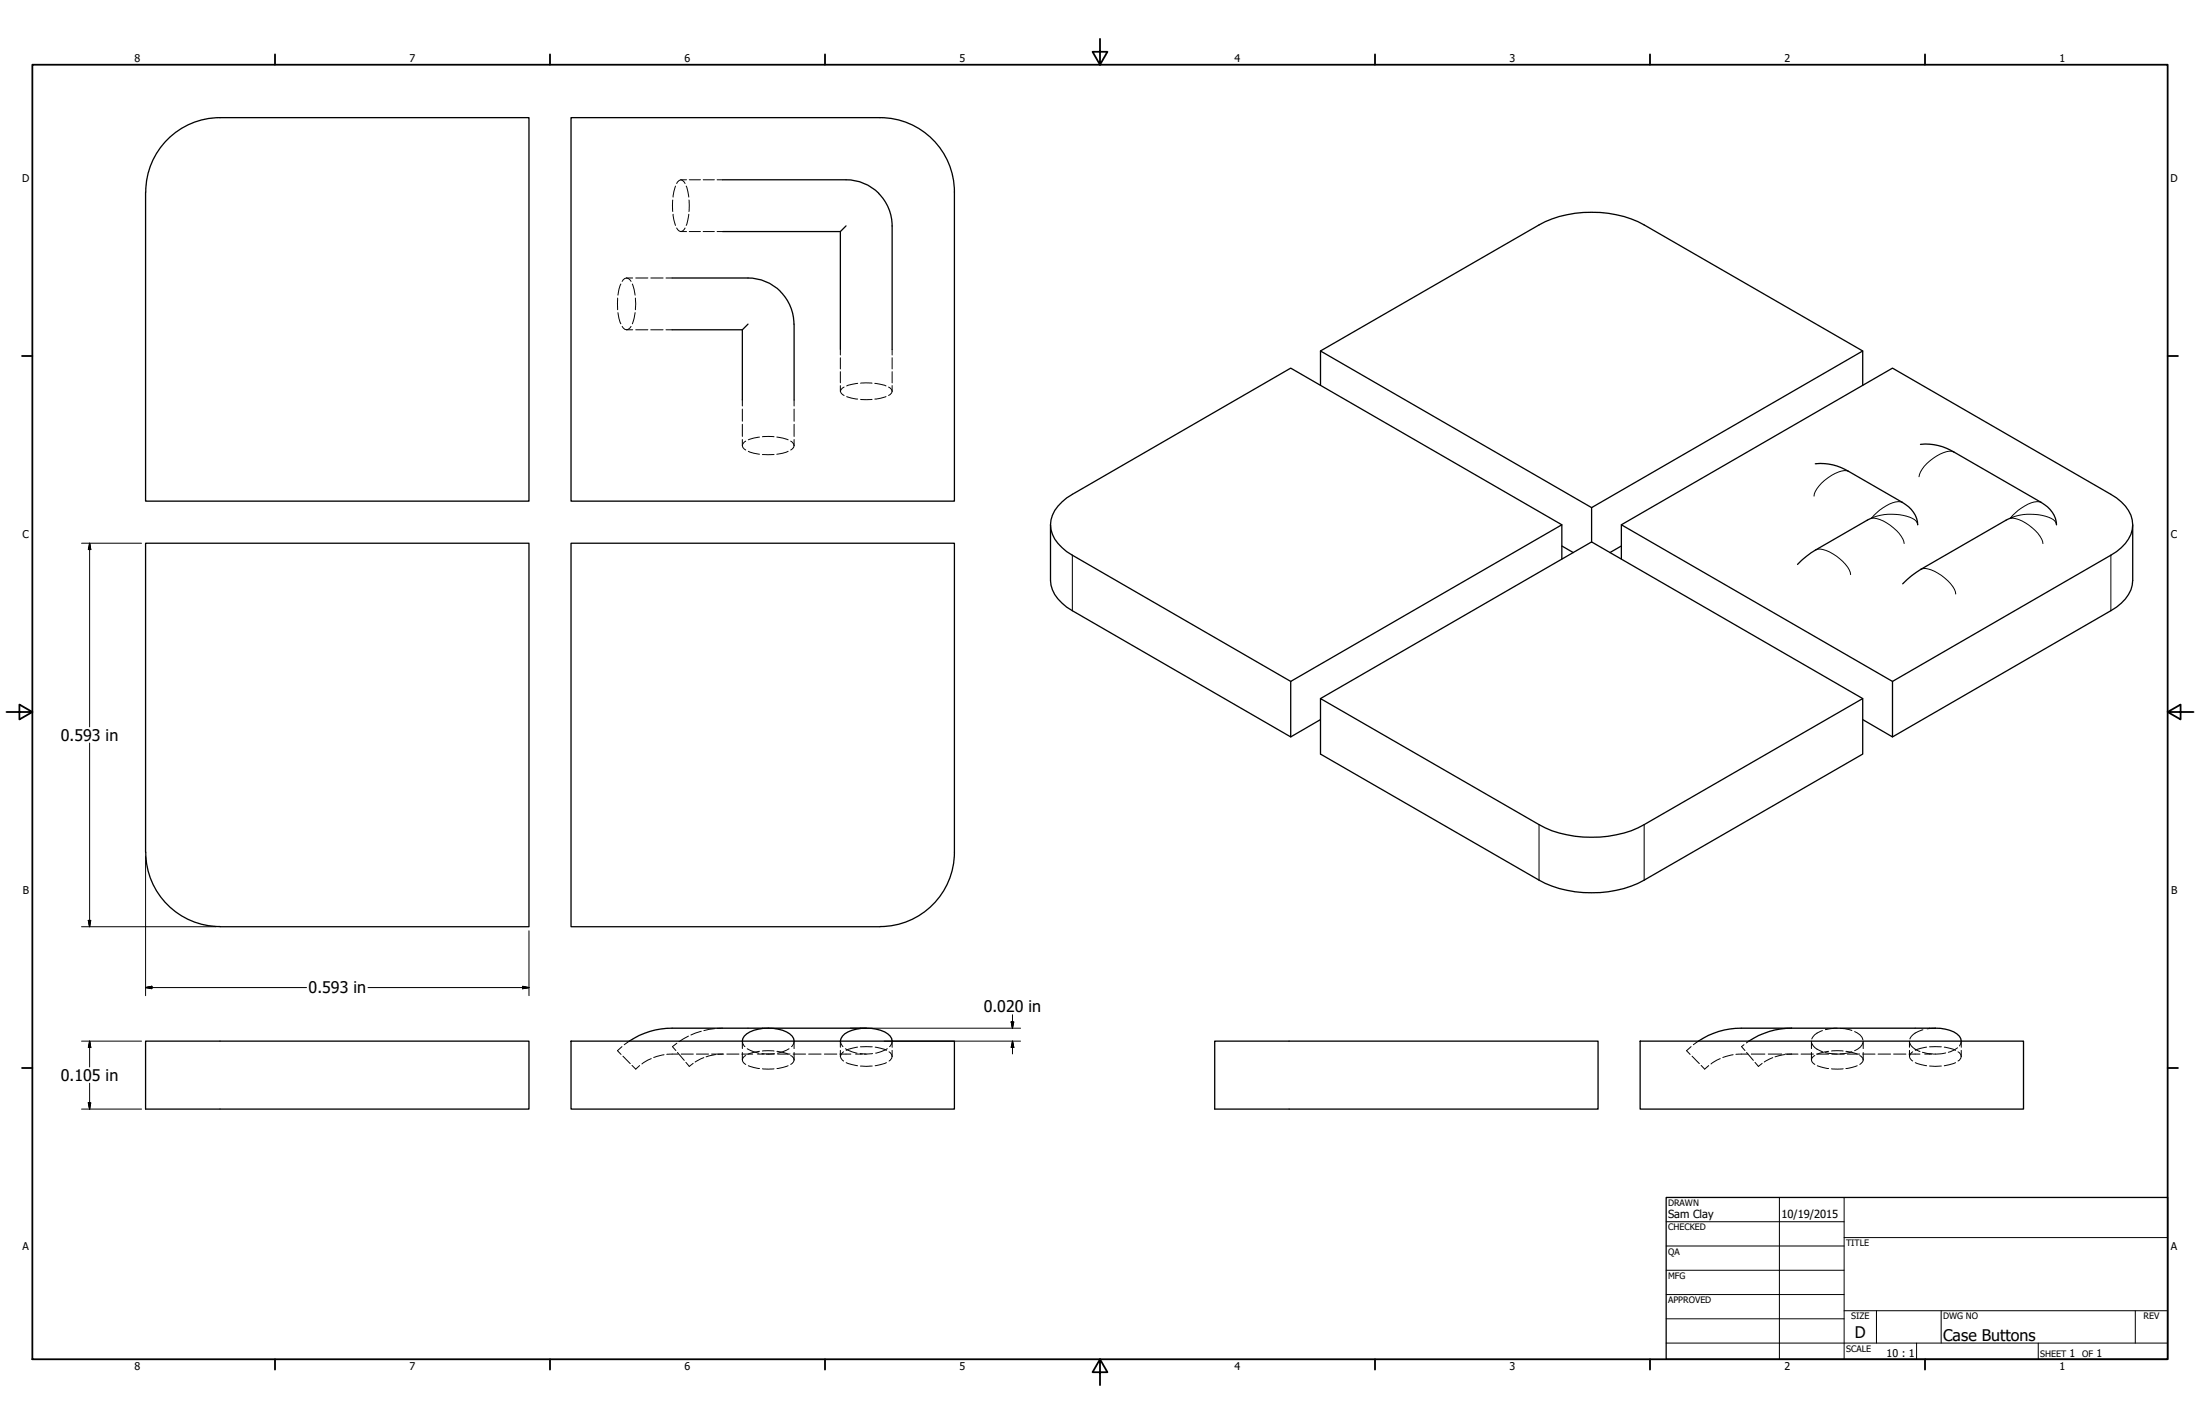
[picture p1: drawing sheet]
<svg xmlns="http://www.w3.org/2000/svg" width="864mm" height="559mm" viewBox="0 0 864 559" stroke-linecap="round" stroke-linejoin="round" font-family="sans-serif">
<!-- layer: Hidden (ANSI) -->
<g fill="none" stroke="#000" stroke-width=".39">
<path d="M264.1 78.5v4.5M265.2 73l-1 4.3M267.3 70.5l.6 .3 1 1.2M267.3 70.5l-.7 .3-1 1.2M267.3 70.5h2.2M269.4 73l1 4.3M270.4 78.5v4.5M270.6 70.5h4.4M276 70.5h4.4M281.5 70.5h2.2M264.2 84.1l1 4.4M265.6 89.5a1.67 1.67 0 0 0 1.7 1.4 1.67 1.67 0 0 0 1.6-1.4"/>
<path d="M267.3 90.9h2.2M270.4 84.1l-1 4.4M270.6 90.9h4.4M276 90.9h4.4M281.5 90.9h2.2M242.4 117v4.5M243.7 111.4l-1.1 4.4M245.9 109.1l.7 .2 1.1 1.1M245.9 109.1l-.7 .2-1 1.1M245.9 109.1h2.4M248.2 111.4l1.1 4.4M249.4 117v4.5"/>
<path d="M249.6 109.1h4.7M255.5 109.1h4.8M261.4 109.1h2.4M242.6 122.7l1.1 4.4M244.2 128.1a1.81 1.81 0 0 0 1.8 1.3 1.81 1.81 0 0 0 1.7-1.3M245.9 129.4h2.4M249.3 122.7l-1.1 4.4M249.6 129.4h4.7M255.5 129.4h4.8M261.4 129.4h2.4M329.9 137.1v2.2M350.2 137.1v2.2"/>
<path d="M291.4 157v2.3M311.7 157v2.3M329.9 140.4v4.4M329.9 145.9v4.3M329.9 151.3v2.2M331.3 151.9a1.66 1.66 0 0 0-1.4 1.6 1.66 1.66 0 0 0 1.4 1.7M332.4 155.6l4.3 1M336.7 150.4l-4.3 1M337.8 150.4h4.5M337.8 156.7h4.5M343.4 150.4l4.4 1M347.8 155.6l-4.4 1"/>
<path d="M348.8 151.9l1.2 1 .2 .6M350.2 153.5l-.2 .7-1.2 1M350.2 140.4v4.4M350.2 145.9v4.3M350.2 151.3v2.2M291.4 160.5v4.8M291.4 166.5v4.8M291.4 172.5v2.4M292.7 173.1a1.81 1.81 0 0 0-1.3 1.7 1.81 1.81 0 0 0 1.3 1.8M293.8 177.1l4.3 1.1M298.1 171.5l-4.3 1.1M299.3 171.4h4.5"/>
<path d="M299.3 178.4h4.5M304.9 171.5l4.5 1.1M309.4 177.1l-2.2 .8-2.3 .3M310.4 173.1l1.1 1.1 .2 .7M311.7 174.9l-.2 .7-1.1 1M311.7 160.5v4.8M311.7 166.5v4.8M311.7 172.5v2.4M244.2 410.7l-1.8 1.6 1.4 1.5M244.5 414.5l2.9 2.9M247 408.6l-2 1.4M248.1 418.1l1.5 1.4 1.5-1.4"/>
<path d="M255.7 415.4l-3.7 2.1M260.7 413.9l-4.1 1.1M265.7 409.4l-1.7 1.3 1.3 1.5M265.9 413l2.7 3.1M266.3 413.6l-4.6 .2M267.4 413.6h4.8M269.2 416.9l1.4 1.6 1.5-1.2M270.3 406.6l-3.7 2.1M273.4 413.6h4.7M275.3 404.7l-4.1 1.4M276.3 415l-3.4 1.8M279.3 413.6h4.8"/>
<path d="M280.5 403.7l-4.2 .7M280.9 413.8l-3.7 .9M283.7 413.6l-1.9 .1M283.7 403.5h-2.1M285.3 413.6h4.8M291.2 413.6h4.3M291.4 413v2.9M292.4 410.7l-.8-1.1-.2-1v2.9M292.7 414.2a1.81 1.81 0 0 0-1.3 1.8 1.81 1.81 0 0 0 1.3 1.7M293.3 411.5l2.6 1.3 2 .5M293.8 418.2l4.3 1.1M297.4 413.6h2.6"/>
<path d="M298.1 412.6l-4.3 1M299.1 413.4h4.9M299.3 419.4h4.5M299.3 412.4h4.5M300.8 413.6h3.2M305 412.6l4.4 1M305.2 413.6h4.9M309.4 418.2l-4.4 1.1M309.8 411.5l-2.6 1.3-2 .5M310.4 414.2l1.1 1 .2 .7M310.7 410.7l.8-1.1 .2-1v2.9M311.3 413.6h4.9"/>
<path d="M311.7 415.9l-.2 .7-1.1 1.1M311.7 413v2.9M317.4 413.6h4.9M323.6 413.6h4.9M329.7 413.6h4.3M329.9 412.2v2.4M330.9 410.7l-.8-1.1-.2-1v2.4M331.2 412.8a1.92 1.92 0 0 0-1.3 1.8 1.92 1.92 0 0 0 1.3 1.8M331.9 411.5l2.6 1.3 1.9 .5M332.2 417l4.4 1.2M335.9 413.6h2.6M336.6 410.9l-4.4 1.3"/>
<path d="M337.6 413.4h4.9M337.8 418.3h4.6M337.8 410.8h4.6M339.3 413.6h.7M343.5 410.9l4.5 1.3M348 417l-4.5 1.2M348.3 411.5l-2.6 1.3-2 .5M349 412.8l1 1 .2 .8M349.2 410.7l.8-1.1 .2-1v2.4M350.2 414.6l-.2 .7-1 1.1M350.2 412.2v2.4M663.8 410.7l-1.7 1.6 1.3 1.5"/>
<path d="M664.2 414.5l2.9 2.9M666.7 408.6l-2 1.4M667.8 418.1l1.4 1.4 1.6-1.4M675.3 415.4l-3.7 2.1M680.3 413.9l-4 1.1M684.6 410l-1 .7 1.4 1.5M685.6 413l2.7 3.1M686.2 413.6l-4.8 .2M686.5 408.6l-1 .7M687.5 413.6h5.3M688.9 416.9l1.3 1.6 1.5-1.2M694.1 413.6h5.3"/>
<path d="M695.9 415l-3.4 1.8M700.5 413.8l-3.7 .9M700.7 413.6h5.1M703.3 413.6l-1.9 .1M707 413.6h4.8M711.1 408.6v2.9M711.1 413v2.9M711.2 409.3a5.8 5.8 0 0 0 4.2 3.4M712.4 414.2a1.81 1.81 0 0 0-1.3 1.8 1.81 1.81 0 0 0 1.3 1.7M713 413.6h4.9M713.4 418.2l4.4 1.1M715.4 404.4a5.9 5.9 0 0 0-4.2 3.3"/>
<path d="M716.5 413.1l4.7 .5M717.8 412.6l-4.4 1M718.9 419.4h4.6M718.9 412.4h4.6M719.1 413.6h4.9M721.2 403.5l-4.7 .6M722.3 403.5l4.6 .9M724.6 412.6l4.4 1M725.2 413.6h4.8M726.9 412.8l-4.6 .8M728 404.8a4.8 4.8 0 0 1 3.3 3.2M729 418.2l-4.4 1.1"/>
<path d="M730.1 414.2l1.1 1 .2 .7M731.2 413.6h4.8M731.3 409.1a4.8 4.8 0 0 1-3.3 3.2M731.4 415.9l-.2 .7-1.1 1.1M731.4 408.6v2.9M731.4 413v2.9M737.2 413.6h4.9M743.3 413.6h4.9M749.4 413.6h4.3M749.6 408.6v2.4M749.6 412.2v2.4M749.7 409.3a5.7 5.7 0 0 0 4 3.3"/>
<path d="M750.8 412.8a1.92 1.92 0 0 0-1.2 1.8 1.92 1.92 0 0 0 1.2 1.8M751.8 417l4.5 1.2M754.6 412.9l4.1 .7M754.8 404.1l-.3 .1a6.4 6.4 0 0 0-4.8 3.5M755.5 413.6h2.7M756.3 410.9l-4.5 1.3M757.4 418.3h4.7M757.4 410.8h4.7M759.7 403.5l-3.2 .2M763.2 410.9l4.5 1.3M763.8 413.2l-4.8 .4M767.7 417l-4.5 1.2"/>
<path d="M768.4 411.2l-1.3 .9-2.3 .8M768.6 412.8l1.1 1 .2 .8M769.2 410.5l.7-1.9v2.4M769.9 414.6l-.2 .7-1.1 1.1M769.9 412.2v2.4"/>
</g>
<!-- layer: Visible (ANSI) -->
<g fill="none" stroke="#000" stroke-width=".51">
<path d="M224.2 46.2h121.3a29.2 29.2 0 0 1 29.1 29.1v121.4h-150.4zM57.2 75.3a29.2 29.2 0 0 1 29.2-29.1h121.2v150.5h-150.5v-121.3M283.7 70.5h48.4a18.2 18.2 0 0 1 18.1 18.2M283.7 90.9h46.2M329.9 90.9v46.2M332.1 88.6l-2.2 2.3M350.2 88.6v48.5M263.8 109.1h29.8a18.2 18.2 0 0 1 18.1 18.1v29.8M263.8 129.4h27.6M291.4 129.4v27.6M293.6 127.2l-2.2 2.2M518.4 137.7l85.7-49.4a45.5 45.5 0 0 1 41.3 0l85.8 49.4v13.6"/>
<path d="M731.2 137.7l-106.4 61.5v13.5M518.4 151.3v-13.6l106.4 61.5M828.6 194a14.9 14.9 0 0 1 8.6 11.9 13.5 13.5 0 0 1-6.4 10.6l-2.2 1.4M613.1 214.2l4.5 2.7M636.5 214.2l-4.5 2.7M412.4 227.7a13.5 13.5 0 0 0 6.3 10.6l2.2 1.3M837.2 227.7a13.5 13.5 0 0 1-6.4 10.6l-2.2 1.3M57.1 334.5v-121.3h150.5v150.5h-121.2M57.2 334.4a29.2 29.2 0 0 0 29.2 29.2M604.1 345.4a45.5 45.5 0 0 0 41.3 0M345.5 363.6a29.2 29.2 0 0 0 29.2-29.2l-.1-121.2h-150.4v150.5h121.2M57.1 408.6h150.5v26.6h-150.5z"/>
<path d="M224.2 408.6h150.4v26.6h-150.4zM291.4 408.6a4.4 4.4 0 0 1 3-3.7 17.7 17.7 0 0 1 15.6 .8l1.5 1.8 .2 1.1M329.9 408.6a5.3 5.3 0 0 1 4.6-4.3 17.1 17.1 0 0 1 14 1.4l1.5 1.8 .2 1.1M340 403.5h-76.2a30 30 0 0 0-16.8 5.1M476.8 408.6h150.5v26.6h-150.5zM643.8 408.6h150.5v26.6h-150.5zM666.7 408.6a29.6 29.6 0 0 1 16.8-5.1h76.2a12.6 12.6 0 0 1 9.4 3.1l.8 2M703.3 403.5a30 30 0 0 0-16.8 5.1"/>
</g>
<!-- layer: Visible Narrow (ANSI) -->
<g fill="none" stroke="#000" stroke-width=".39">
<path d="M767 177.4a7.9 7.9 0 0 0-6.8 1.5 13.3 13.3 0 0 0-6.9 8.2M725.7 185a7.9 7.9 0 0 0-6.8 1.6 13.3 13.3 0 0 0-6.8 8.1M746.7 197.1a8.5 8.5 0 0 0-7.6 2.2l-2.4 1.9-2 2.1M801.2 197.1a8.5 8.5 0 0 0-7.6 2.2l-2.5 1.9-1.9 2.1M420.9 217.9v21.7M712.8 215.8a7.9 7.9 0 0 1 6.7 1.6 13.3 13.3 0 0 1 6.9 8.1M734.7 203.3a16.1 16.1 0 0 1 12.6 9.2l.2 .8M734.7 203.3a20.6 20.6 0 0 1 16.8 .6l1.1 1.3 .2 .7M807.3 205.9a4.8 4.8 0 0 0-4.4-3.3 20.8 20.8 0 0 0-13.7 .7 16.1 16.1 0 0 1 12.6 9.2l.1 .8M828.6 217.9v21.7M754.1 223.4a7.9 7.9 0 0 1 6.7 1.6 13.3 13.3 0 0 1 6.9 8.1M604.1 323.6v21.8"/>
<path d="M645.4 323.6v21.8"/>
</g>
<g fill="none" stroke="#000" stroke-width=".51">
<path d="M753.9 174.4a21.1 21.1 0 0 1 13.1 3l34.2 19.7a10.8 10.8 0 0 1 6.1 8.8M712.6 182a20.9 20.9 0 0 1 13.1 3l21 12.1a10.8 10.8 0 0 1 6.1 8.8M828.6 194l-85.7-49.5-106.4 61.4M412.4 205.9v21.8M613.1 219.4v-13.5l-106.4-61.4-85.8 49.5a15.2 15.2 0 0 0-8.5 11.9 13.5 13.5 0 0 0 6.3 10.6l88 50.9M613.1 205.9l-106.4 61.5v21.8l-85.8-49.6M636.5 219.4v-13.5l106.4 61.5M734.7 203.3l-21.9 12.5a34.3 34.3 0 0 0-7.2 5.7M789.2 203.3l-35.1 20.1a34.3 34.3 0 0 0-7.2 5.7M828.6 217.9l-85.7 49.5v21.8l-11.7-6.8M837.2 205.9v21.8M828.6 239.6l-85.7 49.6"/>
<path d="M518.4 274.1l106.4-61.4 106.4 61.4v21.8l-85.8 49.5M731.2 274.1l-85.8 49.5a45.5 45.5 0 0 1-41.3 0l-85.7-49.5v21.8l85.7 49.5M518.4 282.4l-11.7 6.8"/>
</g>
<!-- layer: Border (ANSI) -->
<g fill="none" stroke="#000" stroke-width=".7">
<path d="M431.8 15.2v10.2l-2.9-5.1h5.8l-2.9 5.1M12.7 25.4h838.2v508h-838.2zM107.9 21.3v4.1M215.9 21.3v4.1M323.8 21.3v4.1M539.8 21.3v4.1M647.7 21.3v4.1M755.6 21.3v4.1M8.6 139.7h4.1M850.9 139.7h4.1M2.5 279.4h10.2l-5.1-2.9v5.8l5.1-2.9M850.9 279.4l5.1 2.9v-5.8l-5.1 2.9h10.2"/>
<path d="M8.6 419.1h4.1M850.9 419.1h4.1M107.9 533.4v4.1M215.9 533.4v4.1M323.8 533.4v4.1M431.8 533.4l2.9 5.1h-5.8l2.9-5.1v10.2M539.8 533.4v4.1M647.7 533.4v4.1M755.6 533.4v4.1"/>
</g>
<!-- layer: Title (ANSI) -->
<g fill="none" stroke="#000" stroke-width=".39">
<path d="M654 479.4h69.9M698.5 469.9v63.5M723.9 469.9v63.5M654 488.9h69.9M654 498.5h69.9M723.9 485.6h127M654 508h69.9M654 517.5h69.9M723.9 514.3h127M736.6 514.3v12.7M762 514.3v12.7M838.2 514.3v12.7"/>
<path d="M654 527h196.9M752.3 527v6.4M800.1 527v6.4"/>
</g>
<path d="M654 469.9h196.9v63.5h-196.9z" fill="none" stroke="#000" stroke-width=".51"/>
<!-- layer: Dimension (ANSI) -->
<g fill="none" stroke="#000" stroke-width=".39">
<path d="M32 213.2h23.6M35.2 213.2l.4 2.4h-.9zM35.2 213.2v72M35.2 291.6v72.1M57.1 336v54.7M32 363.7h52.8M34.7 361.2h.9l-.4 2.5zM207.6 365.3v25.4M57.1 387.5l2.5-.5v1zM57.1 387.5h63.2M144.5 387.5h63.1M205.2 387l2.4 .5-2.4 .5z"/>
<path d="M397.4 398.2v5.3M32 408.6h23.6M35.2 408.6l.4 2.4h-.9zM35.2 408.6v10.1M333.7 403.5h66.9M347 408.6h53.6M396.9 401h1.1l-.6 2.5zM397.4 408.6l.6 2.4h-1.1zM397.4 408.6v5M32 435.2h23.6M34.7 432.8h.9l-.4 2.4zM35.2 425.1v10.1"/>
</g>
<g fill="#000" stroke="#000" stroke-width=".39">
<path d="M35.2 213.2l.4 2.4zM35.2 213.2l.4 2.4h-.9zM34.7 361.2l.5 2.5zM34.7 361.2h.9l-.4 2.5zM57.1 387.5l2.5-.5zM57.1 387.5l2.5-.5v1zM205.2 388l2.4-.5zM205.2 387l2.4 .5-2.4 .5zM35.2 408.6l.4 2.4zM35.2 408.6l.4 2.4h-.9zM396.9 401l.5 2.5zM396.9 401h1.1l-.6 2.5z"/>
<path d="M397.4 408.6l.6 2.4zM397.4 408.6l.6 2.4h-1.1zM34.7 432.8l.5 2.4zM34.7 432.8h.9l-.4 2.4z"/>
</g>
<g font-size="6.3">
<text x="23.9" y="290.7">0.593 in</text>
<text x="121.2" y="389.8">0.593 in</text>
<text x="386.1" y="397.3">0.020 in</text>
<text x="23.9" y="424.2">0.105 in</text>
<text x="728.1" y="524.9">D</text>
<text x="762.8" y="526.2">Case Buttons</text>
</g>
<g font-size="4.4">
<text x="654.8" y="477.8">Sam Clay</text>
<text x="699.3" y="478">10/19/2015</text>
</g>
<g font-size="4.2">
<text x="52.8" y="24.4">8</text>
<text x="160.8" y="24.4">7</text>
<text x="268.7" y="24.4">6</text>
<text x="376.7" y="24.4">5</text>
<text x="484.6" y="24.4">4</text>
<text x="592.6" y="24.4">3</text>
<text x="700.5" y="24.4">2</text>
<text x="808.5" y="24.4">1</text>
<text x="8.8" y="71.4">D</text>
<text x="852" y="71.4">D</text>
<text x="8.9" y="211.1">C</text>
<text x="852.2" y="211.1">C</text>
<text x="9" y="350.8">B</text>
<text x="852.2" y="350.8">B</text>
<text x="8.9" y="490.5">A</text>
<text x="852.2" y="490.5">A</text>
<text x="740.6" y="532.6">10 : 1</text>
<text x="812.4" y="532.6">1</text>
<text x="823" y="532.6">1</text>
<text x="52.8" y="537.5">8</text>
<text x="160.8" y="537.5">7</text>
<text x="268.7" y="537.5">6</text>
<text x="376.7" y="537.5">5</text>
<text x="484.6" y="537.5">4</text>
<text x="592.6" y="537.5">3</text>
<text x="700.5" y="537.5">2</text>
<text x="808.5" y="537.5">1</text>
</g>
<g font-size="3.5">
<text x="654.8" y="473.2">DRAWN</text>
<text x="654.8" y="482.8">CHECKED</text>
<text x="724.7" y="488.9">TITLE</text>
<text x="654.8" y="492.3">QA</text>
<text x="654.8" y="501.8">MFG</text>
<text x="654.8" y="511.4">APPROVED</text>
<text x="726.7" y="517.7">SIZE</text>
<text x="762.8" y="517.7">DWG NO</text>
<text x="841.4" y="517.7">REV</text>
<text x="724.7" y="530.4">SCALE</text>
<text x="800.9" y="532.6">SHEET</text>
<text x="817.4" y="532.6">OF</text>
</g>
</svg>
